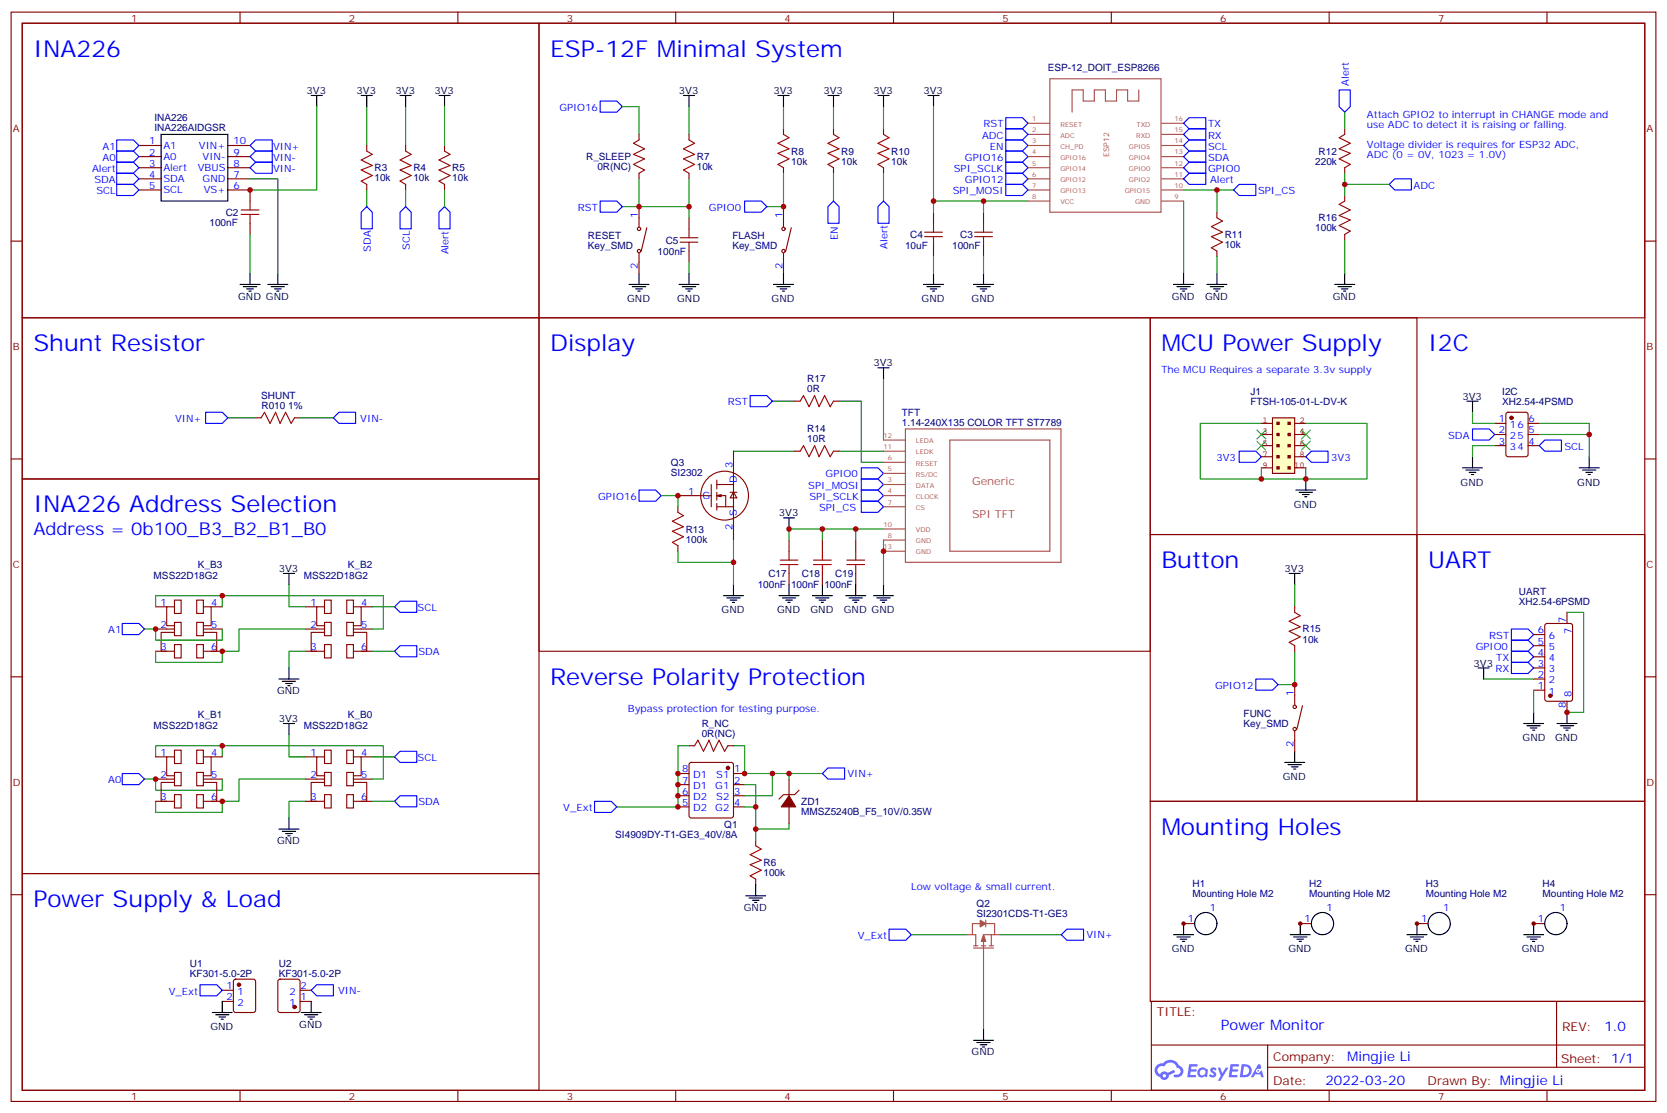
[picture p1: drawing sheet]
<svg xmlns="http://www.w3.org/2000/svg" width="529mm" height="353mm" viewBox="0 0 529 353" stroke-linecap="round" stroke-linejoin="round" font-family="sans-serif">
<g fill="none" stroke="#870000" stroke-width=".35">
<path d="M3.5 3.8h522.1v345.8h-522.1zM7.1 7.4h515v338.6h-515zM76.2 3.8v3.6M145.3 3.8v3.6M214.5 3.8v3.6M283.6 3.8v3.6M352.8 3.8v3.6M421.9 3.8v3.6M491.1 3.8v3.6M3.5 76.5h3.6M522.1 76.5h3.5M3.5 145.7h3.6"/>
<path d="M522.1 145.7h3.5M3.5 214.8h3.6M522.1 214.8h3.5M3.5 284h3.6M522.1 284h3.5M365.5 317.8h156.6v28.2h-156.6zM494.1 317.8v20.9M365.5 331.7h156.5M402.4 338.7h119.6M402.4 331.7v14.1M76.2 346v3.6M145.3 346v3.6"/>
<path d="M214.5 346v3.6M283.6 346v3.6M352.8 346v3.6M421.9 346v3.6M491.1 346v3.6"/>
</g>
<g fill="#5487ff">
<path d="M384.5 339a1.22 1.22 0 0 1 1.7 .3l-.4 .5a.47 .47 0 0 0-.3-.4 .47 .47 0 0 0-.6 .2l.2 .3a1.14 1.14 0 0 1 .8 1.7 1.14 1.14 0 0 1-1.9 0l-.2-.2 .4-.5 .8 .4a.29 .29 0 0 0 .3-.3 .29 .29 0 0 0-.3-.3 1.04 1.04 0 0 1-.5-1.7z"/>
<path d="M377.5 337.7h2.3l.4 .2-.2 .5-1.8 .1-.1 .8h1.5l.3 .4-.4 .4h-1.5l-.2 1.1h1.7l.2 .3-.2 .3-2.6 .1z"/>
<path d="M390.6 337.7l2.7 .2-.1 .5-1.9 .1-.1 .8h1.5l.4 .4-.4 .4h-1.6l-.2 1.1h1.8l.2 .3-.2 .3-2.7 .1z"/>
<path d="M399.4 337.8h.7l.3 1.2-.6 .3a.69 .69 0 0 0-1 .3 .69 .69 0 0 0 .4 1 .69 .69 0 0 0 .9-.7l.5-.2 .5 2.2h-.7l-.3-.9h-1.7l-.5 .9h-.9z"/>
<path d="M386.6 338.8h.8l.6 1.8 1.1-1.8h.8l-2.5 4.2h-.8l.9-1.5z"/>
<path d="M394.2 337.8l-.6 4.1h1.3a2.11 2.11 0 0 0 2.5-2.1 2.11 2.11 0 0 0-2.6-2zM394.9 338.5a1.43 1.43 0 0 1 1.6 1.6 1.43 1.43 0 0 1-2 1.1z"/>
<path d="M380.5 339.4a1.54 1.54 0 0 0-.1 2.1 1.54 1.54 0 0 0 2.1 .2l.7 .2 .2-2.3-.5-.3a1.49 1.49 0 0 0-2.4 .1zM380.7 340.4a.95 .95 0 0 1 1.9 0 .95 .95 0 0 1-1.9 0z"/>
<path d="M367.2 338.1a2.18 2.18 0 0 0 1 3.7 1.44 1.44 0 0 0 1.7 1 1.44 1.44 0 0 0 1.1-1.5l2.1-1-.5-.8-1.9 1a1.47 1.47 0 0 0-2.4 .4 1.39 1.39 0 0 1-.7-1.9 1.39 1.39 0 0 1 2-.5 2.12 2.12 0 0 1 2.2-1.3 2.12 2.12 0 0 1 1.8 1.7 1.14 1.14 0 0 1 1.1 1.4 1.14 1.14 0 0 1-1.6 .8 .43 .43 0 0 0-.5 .3 .43 .43 0 0 0 .4 .5 1.98 1.98 0 0 0 2.5-1.2 1.98 1.98 0 0 0-1.3-2.5 3.1 3.1 0 0 0-5.2-.7l-.9 .1zM369.1 341.4a.55 .55 0 0 1 1.1 0 .55 .55 0 0 1-1.1 0z"/>
<circle cx="399.4" cy="339.8" r=".26"/>
</g>
<g fill="none" stroke="#870000" stroke-width=".35">
<path d="M7.1 7.4h164v93.5h-164zM171.1 7.4h351v93.5h-351zM44.1 46.2h7.1M44.1 49.7h7.1M44.1 53.2h7.1M44.1 56.8h7.1M72.3 46.2h7.1M72.3 49.7h7.1M72.3 53.2h7.1M72.3 56.8h7.1M116.4 46.2v1.7M116.4 58.5v1.8"/>
<path d="M128.8 46.2v1.7M128.8 58.5v1.8M141.1 46.2v1.7M141.1 58.5v1.8M202.8 42.7v1.7M202.8 55v1.8M218.7 42.7v1.7M218.7 55v1.8M248.7 40.9v1.8M248.7 53.2v1.8M264.6 40.9v1.8M264.6 53.2v1.8"/>
<path d="M280.5 40.9v1.8M280.5 53.2v1.8M426.9 40.9v1.8M426.9 53.2v1.8M44.1 60.3h7.1M72.3 60.3h7.1v3.5M79.4 70.9v3.5M202.8 65.6v6.3M205.3 72.3l-1.7 7.4M218.7 69.1v3.5M218.7 79.7v3.5M248.7 65.6v6.3"/>
<path d="M251.2 72.3l-1.8 7.4M296.3 67.3v3.6M296.3 77.9v3.6M312.2 67.3v3.6M312.2 77.9v3.6M386.3 67.3v1.8M386.3 79.7v1.8M426.9 62.1v1.7M426.9 74.4v1.8M202.8 80.4v6.3M248.7 80.4v6.3M7.1 100.9h164v51.1h-164z"/>
<path d="M171.1 100.9h194v105.8h-194zM365.1 100.9h84.7v68.8h-84.7zM81.1 132.6h1.8M93.5 132.6h1.7M252.2 127.3h1.8M264.6 127.3h1.7M474.5 134.4h3.5M474.5 137.9h3.5M478.2 131.1l.5-.3h5.7l.6 .5 .1 13-.5 .6-5.9 .1-.6-.5-.1-12.9zM485.1 134.4h3.5M485.1 137.9h3.5M7.1 152h164v125.2h-164z"/>
<path d="M215.2 157.3h7M222.6 157.3h3.2M225 151.4a7.6 7.6 0 0 1 10.7 .9 7.6 7.6 0 0 1-.7 10.7 7.6 7.6 0 0 1-10.7-.6 7.9 7.9 0 0 1 .7-11zM225.8 153.8v7M227.5 152.4v2.8M227.5 156.2v2.5M227.5 159.8v2.1M227.5 153.8h5.3M229 157.7l-1.5-.4h2.9v3.5M229 157l-1.5 .3M231.8 156.2h2.1M232.8 156.2l1.1 1.8h-2.1z"/>
<path d="M232.8 143.2v28.2M252.2 143.2h1.8M264.6 143.2h1.7M474.5 141.4h3.5M485.1 141.4h3.5M215.2 160.8v1.8M215.2 173.2v1.7M227.5 160.8h5.3M250.5 171.4v3.5M261.1 171.4v3.5M271.6 171.4v3.5M365.1 169.7h84.7v84.6h-84.7z"/>
<path d="M449.8 169.7h72.3v84.6h-72.3zM49.4 199.6h6M49.4 192.6h3.5M55.4 197.5h2.1v4.3h-2.1zM55.4 190.5h2.1v4.2h-2.1zM55.4 192.6h-2.5v6h2.5M62.4 190.5h2.2v4.2h-2.2zM62.4 197.5h2.2v4.3h-2.2zM64.6 192.6h2.4v6h-2.4M64.6 199.6h6M67 192.6h3.6M97 199.6h6"/>
<path d="M97 192.6h3.5M103 197.5h2.1v4.3h-2.1zM103 190.5h2.1v4.2h-2.1zM103 192.6h-2.5v6h2.5M110.1 190.5h2.1v4.2h-2.1zM110.1 197.5h2.1v4.3h-2.1zM112.2 192.6h2.5v6h-2.5M112.2 199.6h6M114.7 192.6h3.5M250.5 182v3.5M261.1 182v3.5M271.6 182v3.5"/>
<path d="M411 192.6v1.7M490.6 198.1l.5-.2h7.4l.6 .4 .1 23.6-.5 .6-7.6 .1-.7-.5v-23.5zM497.4 194.3v3.6M49.4 206.7h3.5M55.4 204.6h2.1v4.2h-2.1zM55.4 200.7h-4.2v6h4.2M62.4 204.6h2.2v4.2h-2.2zM64.6 200.7h4.2v6h-4.2M67 206.7h3.6M97 206.7h3.5M103 204.6h2.1v4.2h-2.1zM103 200.7h-4.2v6h4.2"/>
<path d="M110.1 204.6h2.1v4.2h-2.1zM112.2 200.7h4.2v6h-4.2M114.7 206.7h3.5M411 204.9v1.8M411 217.3v6.3M486.8 219h3.6M486.8 215.5h3.6M486.8 212h3.6M486.8 208.5h3.6M486.8 204.9h3.6M486.8 201.4h3.6M55.4 238.1h2.1v4.2h-2.1z"/>
<path d="M62.4 238.1h2.2v4.2h-2.2zM103 238.1h2.1v4.2h-2.1zM110.1 238.1h2.1v4.2h-2.1zM218.7 236.7h1.8M231.1 236.7h1.7M411 232.1v6.3M413.5 224l-1.8 7.4M497.4 222.6v3.5M49.4 247.3h6M49.4 254.3h3.5M49.4 240.2h3.5M55.4 252.2h2.1v4.2h-2.1z"/>
<path d="M55.4 245.1h2.1v4.3h-2.1zM55.4 248.3h-4.2v6h4.2M55.4 240.2h-2.5v6h2.5M62.4 245.1h2.2v4.3h-2.2zM62.4 252.2h2.2v4.2h-2.2zM64.6 240.2h2.4v6h-2.4M64.6 248.3h4.2v6h-4.2M64.6 247.3h6M67 254.3h3.6M67 240.2h3.6M97 247.3h6M97 254.3h3.5"/>
<path d="M97 240.2h3.5M103 252.2h2.1v4.2h-2.1zM103 245.1h2.1v4.3h-2.1zM103 248.3h-4.2v6h4.2M103 240.2h-2.5v6h2.5M110.1 245.1h2.1v4.3h-2.1zM110.1 252.2h2.1v4.2h-2.1zM112.2 240.2h2.5v6h-2.5M112.2 248.3h4.2v6h-4.2M112.2 247.3h6M114.7 254.3h3.5M114.7 240.2h3.5"/>
<path d="M215.2 245.5h3.5M215.2 249h3.5M215.2 252.6h3.5M215.2 256.1h3.5M219 242.2l.4-.2h12.7l.5 .2 .2 .5v16.2l-.2 .5-.5 .2h-12.7l-.5-.2-.2-.5v-16.2zM232.8 245.5h3.6M232.8 249h3.6M232.8 252.6h3.6M232.8 256.1h3.6M250.5 247.3v5.3M250.5 256.1v5.3M253.6 250.8l-1.4 1.4h-3.5l-1.4 1.4"/>
<path d="M365.1 254.3h157v63.5h-157zM7.1 277.2h164v68.8h-164zM239.9 266.7v1.7M239.9 279v1.8M375.7 293.1h3.5M412.7 293.1h3.6M449.8 293.1h3.5M486.8 293.1h3.6M70.6 314.3h3.5M70.6 317.8h3.5M74.3 311l.5-.2h5.6l.7 .4v9.4l-.4 .7h-5.9l-.7-.4v-9.4zM88.4 311l.5-.2h5.6l.7 .4v9.4l-.4 .7h-5.9l-.7-.4v-9.4z"/>
<path d="M95.2 314.3h3.6M95.2 317.8h3.6"/>
<circle cx="202.8" cy="79.7" r=".53"/>
<circle cx="202.8" cy="72.6" r=".53"/>
<circle cx="248.7" cy="72.6" r=".53"/>
<circle cx="248.7" cy="79.7" r=".53"/>
<circle cx="411" cy="231.4" r=".53"/>
<circle cx="411" cy="224.3" r=".53"/>
</g>
<g fill="none" stroke="#000" stroke-width=".35">
<path d="M98.8 30.3h3.5M100.5 30.3v3.5M114.7 30.3h3.5M116.4 30.3v3.5M127 30.3h3.5M128.8 30.3v3.5M139.3 30.3h3.6M141.1 30.3v3.5M217 30.3h3.5M218.7 30.3v3.5M246.9 30.3h3.6M248.7 30.3v3.5"/>
<path d="M262.8 30.3h3.5M264.6 30.3v3.5M278.7 30.3h3.5M280.5 30.3v3.5M294.6 30.3h3.5M296.3 30.3v3.5M51.2 42.7h21.1v21.1h-21.1zM76.2 90.3h6.3M77.3 91h4.2M78.3 91.7h2.1M79 92.4h.7M79.4 86.7v3.6"/>
<path d="M85 90.3h6.4M86.1 91h4.2M87.1 91.7h2.2M87.8 92.4h.7M88.2 86.7v3.6M199.7 90.3h6.3M200.7 91h4.3M201.8 91.7h2.1M202.5 92.4h.7M202.8 86.7v3.6M215.5 90.3h6.4M216.6 91h4.2"/>
<path d="M217.7 91.7h2.1M218.4 92.4h.7M218.7 86.7v3.6M245.5 90.3h6.4M246.6 91h4.2M247.6 91.7h2.2M248.4 92.4h.7M248.7 86.7v3.6M293.2 90.3h6.3M294.2 91h4.2M295.3 91.7h2.1M296 92.4h.7"/>
<path d="M296.3 86.7v3.6M309 90.3h6.4M310.1 91h4.2M311.1 91.7h2.2M311.9 92.4h.7M312.2 86.7v3.6M372.5 90.3h6.4M373.6 91h4.2M374.6 91.7h2.2M375.4 92.4h.7M375.7 86.7v3.6M383.1 90.3h6.4"/>
<path d="M384.2 91h4.2M385.2 91.7h2.1M385.9 92.4h.7M386.3 86.7v3.6M423.7 90.3h6.3M424.7 91h4.3M425.8 91.7h2.1M426.5 92.4h.7M426.9 86.7v3.6M278.7 116.7h3.5M280.5 116.7v3.6M465.7 127.3h3.5"/>
<path d="M467.4 127.3v3.5M464.3 148.5h6.3M465.3 149.2h4.2M466.4 149.9h2.1M467.1 150.6h.7M467.4 145v3.5M501.3 148.5h6.3M502.4 149.2h4.2M503.4 149.9h2.1M504.1 150.6h.7M504.5 145v3.5M248.7 164.4h3.5"/>
<path d="M250.5 164.4v3.5M90 182h3.5M91.7 182v3.5M229.7 189.1h6.3M230.7 189.8h4.2M231.8 190.5h2.1M232.5 191.2h.7M232.8 185.5v3.6M247.3 189.1h6.3M248.4 189.8h4.2M249.4 190.5h2.1M250.1 191.2h.7"/>
<path d="M250.5 185.5v3.6M257.9 189.1h6.3M258.9 189.8h4.3M260 190.5h2.1M260.7 191.2h.7M261.1 185.5v3.6M268.5 189.1h6.3M269.5 189.8h4.3M270.6 190.5h2.1M271.3 191.2h.7M271.6 185.5v3.6M277.3 189.1h6.3"/>
<path d="M278.3 189.8h4.3M279.4 190.5h2.1M280.1 191.2h.7M280.5 185.5v3.6M409.2 182h3.5M411 182v3.5M88.5 215.5h6.4M89.6 216.2h4.2M90.7 216.9h2.1M91.4 217.6h.7M91.7 212v3.5M469.2 212h3.5"/>
<path d="M471 212v3.5M90 229.6h3.5M91.7 229.6v3.6M411 238.4v3.6M483.7 229.6h6.3M484.7 230.3h4.2M485.8 231h2.1M486.5 231.7h.7M486.8 226.1v3.5M494.2 229.6h6.4M495.3 230.3h4.2M496.4 231h2.1"/>
<path d="M497.1 231.7h.7M497.4 226.1v3.5M91.7 259.6v3.5M407.8 242h6.4M408.9 242.7h4.2M409.9 243.4h2.1M410.6 244.1h.7M88.5 263.1h6.4M89.6 263.8h4.2M90.7 264.5h2.1M91.4 265.3h.7M236.7 284.3h6.4"/>
<path d="M237.8 285h4.2M238.8 285.7h2.1M239.5 286.4h.7M239.9 280.8v3.5M372.5 296.7h6.4M373.6 297.4h4.2M374.6 298.1h2.2M375.4 298.8h.7M375.7 293.1v3.6M409.6 296.7h6.3M410.6 297.4h4.3M411.7 298.1h2.1"/>
<path d="M412.4 298.8h.7M412.7 293.1v3.6M446.6 296.7h6.4M447.7 297.4h4.2M448.7 298.1h2.1M449.4 298.8h.7M449.8 293.1v3.6M483.7 296.7h6.3M484.7 297.4h4.2M485.8 298.1h2.1M486.5 298.8h.7M486.8 293.1v3.6"/>
<path d="M70.6 317.8v3.5M98.8 317.8v3.5M67.4 321.3h6.3M68.4 322.1h4.3M69.5 322.8h2.1M70.2 323.5h.7M95.6 321.3h6.4M96.7 322.1h4.2M97.7 322.8h2.1M98.4 323.5h.7M309 330.2h6.4M310.1 330.9h4.2"/>
<path d="M311.1 331.6h2.2M311.9 332.3h.7M312.2 326.6v3.6"/>
<circle cx="382.8" cy="293.1" r="3.5"/>
<circle cx="419.8" cy="293.1" r="3.5"/>
<circle cx="456.8" cy="293.1" r="3.5"/>
<circle cx="493.9" cy="293.1" r="3.5"/>
</g>
<g fill="none" stroke="#a10000" stroke-width=".35">
<path d="M116.4 47.9l1.8 1.1-3.5 1.8 3.5 1.7-3.5 1.4 3.5 1.8-3.5 1.8 1.7 1M128.8 47.9l1.7 1.1-3.5 1.8 3.5 1.7-3.5 1.4 3.5 1.8-3.5 1.8 1.8 1M141.1 47.9l1.8 1.1-3.6 1.8 3.6 1.7-3.6 1.4 3.6 1.8-3.6 1.8 1.8 1M202.8 44.4l-1.7 1.1 3.5 1.7-3.5 1.8 3.5 1.4-3.5 1.8 3.5 1.7-1.8 1.1M218.7 44.4l1.8 1.1-3.5 1.7 3.5 1.8-3.5 1.4 3.5 1.8-3.5 1.7 1.7 1.1M248.7 42.7l1.8 1-3.6 1.8 3.6 1.7-3.6 1.4 3.6 1.8-3.6 1.8 1.8 1M264.6 42.7l1.7 1-3.5 1.8 3.5 1.7-3.5 1.4 3.5 1.8-3.5 1.8 1.8 1M280.5 42.7l1.7 1-3.5 1.8 3.5 1.7-3.5 1.4 3.5 1.8-3.5 1.8 1.8 1M426.9 42.7l-1.8 1 3.5 1.8-3.5 1.7 3.5 1.4-3.5 1.8 3.5 1.8-1.7 1M76.6 66.6h5.6M76.6 68.1h5.6M79.4 63.8v2.8"/>
<path d="M79.4 68.1v2.8M215.9 75.5h5.6M215.9 76.9h5.6M218.7 72.6v2.9M218.7 76.9v2.8M293.5 73.7h5.7M293.5 75.1h5.7M296.3 70.9v2.8M296.3 75.1v2.8M309.4 73.7h5.6M309.4 75.1h5.6M312.2 70.9v2.8"/>
<path d="M312.2 75.1v2.8M386.3 69.1l1.8 1.1-3.6 1.7 3.6 1.8-3.6 1.4 3.6 1.8-3.6 1.7 1.8 1.1M426.9 63.8l-1.8 1.1 3.5 1.7-3.5 1.8 3.5 1.4-3.5 1.8 3.5 1.7-1.7 1.1M82.9 132.6l1.1-1.8 1.7 3.6 1.8-3.6 1.4 3.6 1.8-3.6 1.7 3.6 1.1-1.8M254 127.3l1.1-1.7 1.7 3.5 1.8-3.5 1.4 3.5 1.8-3.5 1.7 3.5 1.1-1.8M254 143.2l1.1-1.8 1.7 3.6 1.8-3.6 1.4 3.6 1.8-3.6 1.7 3.6 1.1-1.8M215.2 162.6l1.8 1.1-3.6 1.7 3.6 1.8-3.6 1.4 3.6 1.8-3.6 1.7 1.8 1.1M247.6 177.8h5.7M247.6 179.2h5.7M250.5 174.9v2.9M250.5 179.2v2.8M258.2 177.8h5.7"/>
<path d="M258.2 179.2h5.7M261.1 174.9v2.9M261.1 179.2v2.8M268.8 177.8h5.7M268.8 179.2h5.7M271.6 174.9v2.9M271.6 179.2v2.8M411 194.3l1.7 1.1-3.5 1.8 3.5 1.7-3.5 1.4 3.5 1.8-3.5 1.8 1.8 1M220.5 236.7l1-1.8 1.8 3.5 1.8-3.5 1.4 3.5 1.7-3.5 1.8 3.5 1.1-1.7M239.9 268.4l1.8 1.1-3.6 1.8 3.6 1.7-3.6 1.4 3.6 1.8-3.6 1.8 1.8 1"/>
</g>
<g fill="none" stroke="#008700" stroke-width=".35">
<path d="M100.5 33.8v26.5h-21.1M116.4 33.8v12.4M128.8 33.8v12.4M141.1 33.8v12.4M197.6 33.8h5.2v8.9M218.7 33.8v8.9M248.7 33.8v7.1M264.6 33.8v7.1M280.5 33.8v7.1M296.3 33.8v30h30M426.9 35.6v5.3M79.4 56.8h8.8v29.9"/>
<path d="M202.8 56.8v8.8M218.7 56.8v12.3M248.7 55v10.6h-5.3M264.6 55v8.8M280.5 55v8.8M426.9 55v7.1M426.9 58.5h14.1M79.4 74.4v12.3M116.4 60.3v5.3M128.8 60.3v5.3M141.1 60.3v5.3M197.6 65.6h21.1"/>
<path d="M296.3 63.8v3.5M312.2 63.8v3.5M375.7 63.8v22.9M375.7 60.3h15.9M386.3 60.3v7M426.9 76.2v10.5M218.7 83.2v3.5M296.3 81.5v5.2M312.2 81.5v5.2M386.3 81.5v5.2M72.3 132.6h8.8M95.2 132.6h10.6"/>
<path d="M245.2 127.3h7M266.3 127.3h7.1v19.4h7.1M280.5 120.3v19.4M400.4 134.4h-19.4v17.6h33.5v-3.5M414.5 134.4h19.4v17.6h-19.4M467.4 130.8v3.6h7.1M488.6 134.4h15.9v10.6M488.6 137.9h15.9M209.9 157.3h5.3v3.5M232.8 143.2h19.4M266.3 143.2h14.2M400.4 148.5v3.5"/>
<path d="M474.5 141.4h-7.1v3.6M215.2 174.9v3.6h17.6M232.8 171.4v14.1M261.1 167.9v3.5M271.6 167.9v3.5M280.5 167.9h-30v3.5M280.5 171.4v14.1M45.9 199.6h3.5v3.6h21.2v-3.6M49.4 192.6v-3.5h21.2v3.5M70.6 189.1h51.1v10.5h-3.5M91.7 185.5v7.1h5.3M97 199.6h-21.2v7.1h-5.2v3.5h-21.2v-3.5"/>
<path d="M118.2 192.6h7M411 185.5v7.1M497.4 194.3h5.3v31.8h-5.3M97 206.7h-5.3v5.3M118.2 206.7h7M411 206.7v10.6h-5.3M471 215.5h15.8M486.8 219v7.1M70.6 236.7h51.1v10.6h-3.5M91.7 233.2v7h5.3M218.7 236.7h-3.5v19.4h-19.4M232.8 236.7h3.6v8.8h14.1v1.8"/>
<path d="M45.9 247.3h3.5v3.5h21.2v-3.5M49.4 240.2v-3.5h21.2v3.5M97 247.3h-21.2v7h-5.2v3.5h-21.2v-3.5M97 254.3h-5.3v5.3M118.2 240.2h7M118.2 254.3h7M236.4 256.1h3.5v10.6M236.4 249h3.5v7.1M245.2 245.5v7.1h-8.8M250.5 245.5h10.6M250.5 261.4v1.7h-10.6M289.3 296.7h17.6"/>
<path d="M317.5 296.7h19.4M312.2 303.7v22.9"/>
</g>
<g fill="none" stroke="#00f" stroke-width=".35">
<path d="M190.5 32.1h5.3l1.8 1.7-1.8 1.8h-5.3zM319.3 37.4h5.3l1.7 1.7-1.7 1.8h-5.3zM377.5 37.4h5.3v3.5h-5.3l-1.8-1.8zM425.1 28.5h3.5v5.3l-1.7 1.8-1.8-1.8zM37 44.4h5.3l1.8 1.8-1.8 1.7h-5.3zM37 47.9h5.3l1.8 1.8-1.8 1.8h-5.3zM37 51.5h5.3l1.8 1.7-1.8 1.8h-5.3zM37 55h5.3l1.8 1.8-1.8 1.7h-5.3zM37 58.5h5.3l1.8 1.8-1.8 1.8h-5.3zM79.4 46.2l1.7-1.8h5.3v3.5h-5.3zM79.4 49.7l1.7-1.8h5.3v3.6h-5.3zM79.4 53.2l1.7-1.7h5.3v3.5h-5.3z"/>
<path d="M319.3 47.9h5.3l1.7 1.8-1.7 1.8h-5.3zM319.3 51.5h5.3l1.7 1.7-1.7 1.8h-5.3zM319.3 55h5.3l1.7 1.8-1.7 1.7h-5.3zM319.3 58.5h5.3l1.7 1.8-1.7 1.8h-5.3zM319.3 44.4h5.3l1.7 1.8-1.7 1.7h-5.3zM319.3 40.9h5.3l1.7 1.8-1.7 1.7h-5.3zM375.7 49.7l1.8-1.8h5.3v3.6h-5.3zM375.7 46.2l1.8-1.8h5.3v3.5h-5.3zM375.7 53.2l1.8-1.7h5.3v3.5h-5.3zM377.5 40.9h5.3v3.5h-5.3l-1.8-1.7zM377.5 55h5.3v3.5h-5.3l-1.8-1.7zM442.7 56.8h5.3v3.5h-5.3l-1.7-1.8z"/>
<path d="M116.4 65.6l1.8 1.7v5.3h-3.5v-5.3zM128.8 65.6l1.7 1.7v5.3h-3.5v-5.3zM141.1 65.6l1.8 1.7v5.3h-3.6v-5.3zM190.5 63.8h5.3l1.8 1.8-1.8 1.7h-5.3zM236.4 63.8h5.3l1.7 1.8-1.7 1.7h-5.3zM262.8 65.6l1.8-1.8 1.7 1.8v5.3h-3.5zM278.7 65.6l1.8-1.8 1.7 1.8v5.3h-3.5zM391.6 60.3l1.7-1.8h5.3v3.6h-5.3zM65.3 130.8h5.3l1.7 1.8-1.7 1.8h-5.3zM107.6 130.8h5.3v3.6h-5.3l-1.8-1.8zM238.1 125.6h5.3l1.8 1.7-1.8 1.8h-5.3zM467.4 136.1h5.3l1.8 1.8-1.8 1.8h-5.3z"/>
<path d="M490.4 139.7h5.3v3.5h-5.3l-1.8-1.8zM202.8 155.5h5.3l1.8 1.8-1.8 1.8h-5.3zM273.4 159.1h5.3l1.8 1.7-1.8 1.8h-5.3zM273.4 155.5h5.3l1.8 1.8-1.8 1.8h-5.3zM273.4 152h5.3l1.8 1.8-1.8 1.7h-5.3zM273.4 148.5h5.3l1.8 1.7-1.8 1.8h-5.3zM393.3 143.2h5.3l1.8 1.8-1.8 1.7h-5.3zM416.3 143.2h5.3v3.5h-5.3l-1.8-1.7zM38.8 197.9h5.3l1.8 1.7-1.8 1.8h-5.3zM127 190.8h5.3v3.5h-5.3l-1.8-1.7zM479.8 199.6h5.3l1.7 1.8-1.7 1.8h-5.3zM127 204.9h5.3v3.6h-5.3l-1.8-1.8z"/>
<path d="M398.6 215.5h5.3l1.8 1.8-1.8 1.7h-5.3zM479.8 206.7h5.3l1.7 1.8-1.7 1.7h-5.3zM479.8 210.2h5.3l1.7 1.8-1.7 1.7h-5.3zM479.8 203.2h5.3l1.7 1.7-1.7 1.8h-5.3zM127 238.4h5.3v3.6h-5.3l-1.8-1.8zM38.8 245.5h5.3l1.8 1.8-1.8 1.7h-5.3zM127 252.6h5.3v3.5h-5.3l-1.8-1.8zM188.7 254.3h5.3l1.8 1.8-1.8 1.7h-5.3zM262.8 243.7h5.3v3.6h-5.3l-1.7-1.8zM282.2 294.9h5.3l1.8 1.8-1.8 1.7h-5.3zM338.7 294.9h5.3v3.5h-5.3l-1.8-1.7zM63.5 312.5h5.3l1.8 1.8-1.8 1.8h-5.3z"/>
<path d="M100.5 312.5h5.3v3.6h-5.3l-1.7-1.8z"/>
</g>
<g fill="#870000" stroke="#870000" stroke-width=".35">
<path d="M250.5 252.6l2.1 3.5h-4.6z"/>
<circle cx="486.8" cy="293.1" r=".53"/>
<circle cx="412.7" cy="293.1" r=".53"/>
<circle cx="449.8" cy="293.1" r=".53"/>
<circle cx="375.7" cy="293.1" r=".53"/>
<circle cx="75.8" cy="312.5" r=".53"/>
<circle cx="93.5" cy="319.6" r=".53"/>
<circle cx="231.1" cy="243.7" r=".53"/>
<circle cx="479.8" cy="132.6" r=".53"/>
<circle cx="492.1" cy="220.8" r=".53"/>
</g>
<g fill="none" stroke="#a64a4a" stroke-width=".35">
<path d="M326.3 39.1h7M333.3 25h35.2v42.3h-35.2zM361.5 28.5v3.6h-3.5v-3.6h-3.6v3.6h-3.5v-3.6h-3.5v3.6h-3.6v-3.6h-3.5v7.1M368.8 39.1h6.9M326.3 42.7h7M326.3 46.2h7M326.3 49.7h7M326.3 53.2h7M326.3 56.8h7M368.8 42.7h6.9M368.8 46.2h6.9M368.8 49.7h6.9"/>
<path d="M368.8 53.2h6.9M368.8 56.8h6.9M326.3 60.3h7M326.3 63.8h7M368.8 60.3h6.9M368.8 63.8h6.9M280.5 139.7h6.9M287.4 136.1h49.4v42.4h-49.4zM301.5 139.7h31.8v35.2h-31.8zM280.5 143.2h6.9M280.5 146.7h6.9M280.5 150.2h6.9"/>
<path d="M280.5 153.8h6.9M280.5 157.3h6.9M280.5 174.9h6.9M280.5 167.9h6.9M280.5 171.4h6.9M280.5 160.8h6.9M306.9 296.7h1.8M311.1 293.1h-2.4v3.6h1v3.5M312.9 292.1v2.1M312.9 293.1h2.8v3.6M314.7 296.7v3.5M315.7 296.7h-3.5v7"/>
<path d="M315.7 296.7h1.8M309 300.2h1.4M309 300.9h6.4M311.5 300.2h1.4M314 300.2h1.4"/>
</g>
<g fill="#a64a4a" stroke="#a64a4a" stroke-width=".35">
<path d="M311.1 292.1l1.8 1-1.8 1.1z"/>
<path d="M312.2 296.7l.7 2.1h-1.4z"/>
</g>
<path d="M403.9 132.6h7.1v17.6h-7.1z" fill="#ffffc2" stroke="#850000" stroke-width=".35"/>
<g fill="#850000" stroke="#850000" stroke-width=".35">
<path d="M405.3 148.1h.7v.7h-.7z"/>
<path d="M405.3 144.6h.7v.7h-.7z"/>
<path d="M405.3 141.1h.7v.7h-.7z"/>
<path d="M405.3 137.5h.7v.8h-.7z"/>
<path d="M405.3 134h.7v.7h-.7z"/>
<path d="M408.9 148.1h.7v.7h-.7z"/>
<path d="M408.9 144.6h.7v.7h-.7z"/>
<path d="M408.9 141.1h.7v.7h-.7z"/>
<path d="M408.9 137.5h.7v.8h-.7z"/>
<path d="M408.9 134h.7v.7h-.7z"/>
</g>
<path d="M400.4 134.4h3.5M400.4 137.9h3.5M411 134.4h3.5M411 137.9h3.5M400.4 148.5h3.5M400.4 141.4h3.5M400.4 145h3.5M411 148.5h3.5M411 141.4h3.5M411 145h3.5" fill="none" stroke="#850000" stroke-width=".35"/>
<path d="M411.3 155.5h6.4M412.4 156.2h4.2M413.5 157h2.1M414.2 157.7h.7M414.5 152v3.5" fill="none" stroke="#000" stroke-width=".35"/>
<path d="M399 136.5l2.8 2.8M401.8 136.5l-2.8 2.8M413.1 136.5l2.8 2.8M415.9 136.5l-2.8 2.8M399 140l2.8 2.8M401.8 140l-2.8 2.8M413.1 140l2.8 2.8M415.9 140l-2.8 2.8" fill="none" stroke="#3c3" stroke-width=".35"/>
<g fill="#c00">
<circle cx="79.4" cy="60.3" r=".88"/>
<circle cx="239.9" cy="256.1" r=".88"/>
<circle cx="250.5" cy="245.5" r=".88"/>
<circle cx="245.2" cy="245.5" r=".88"/>
<circle cx="239.9" cy="263.1" r=".88"/>
<circle cx="215.2" cy="249" r=".88"/>
<circle cx="215.2" cy="252.6" r=".88"/>
<circle cx="215.2" cy="256.1" r=".88"/>
<circle cx="202.8" cy="65.6" r=".88"/>
<circle cx="248.7" cy="65.6" r=".88"/>
<circle cx="296.3" cy="63.8" r=".88"/>
<circle cx="218.7" cy="65.6" r=".88"/>
<circle cx="497.4" cy="226.1" r=".88"/>
<circle cx="312.2" cy="63.8" r=".88"/>
<circle cx="411" cy="217.3" r=".88"/>
<circle cx="215.2" cy="245.5" r=".88"/>
<circle cx="236.4" cy="245.5" r=".88"/>
<circle cx="49.4" cy="247.3" r=".88"/>
<circle cx="49.4" cy="199.6" r=".88"/>
<circle cx="504.5" cy="137.9" r=".88"/>
<circle cx="426.9" cy="58.5" r=".88"/>
<circle cx="70.6" cy="206.7" r=".88"/>
<circle cx="70.6" cy="189.1" r=".88"/>
<circle cx="70.6" cy="254.3" r=".88"/>
<circle cx="70.6" cy="236.7" r=".88"/>
<circle cx="386.3" cy="60.3" r=".88"/>
<circle cx="232.8" cy="178.5" r=".88"/>
<circle cx="215.2" cy="157.3" r=".88"/>
<circle cx="280.5" cy="174.9" r=".88"/>
<circle cx="261.1" cy="167.9" r=".88"/>
<circle cx="271.6" cy="167.9" r=".88"/>
<circle cx="250.5" cy="167.9" r=".88"/>
<circle cx="414.5" cy="152" r=".88"/>
<circle cx="400.4" cy="152" r=".88"/>
</g>
<g font-size="7.4" fill="#00f">
<text x="10.6" y="18">INA226</text>
<text x="174.6" y="18">ESP-12F Minimal System</text>
<text x="10.6" y="111.4">Shunt Resistor</text>
<text x="174.6" y="111.4">Display</text>
<text x="368.7" y="111.4">MCU Power Supply</text>
<text x="453.3" y="111.4">I2C</text>
<text x="10.6" y="162.6">INA226 Address Selection</text>
<text x="368.7" y="180.2">Button</text>
<text x="453.3" y="180.2">UART</text>
<text x="174.6" y="217.3">Reverse Polarity Protection</text>
<text x="368.7" y="264.9">Mounting Holes</text>
<text x="10.6" y="287.8">Power Supply &amp; Load</text>
</g>
<text font-size="5.6" fill="#00f" x="10.6" y="169.7">Address = 0b100_B3_B2_B1_B0</text>
<text font-size="4.6" fill="#00f" x="387.6" y="326.8">Power Monitor</text>
<g font-size="4.2" fill="#00f">
<text x="509.3" y="327.1">1.0</text>
<text x="427.7" y="336.6">Mingjie Li</text>
<text x="420.7" y="344.4">2022-03-20</text>
</g>
<g font-size="3.9" fill="#800">
<text x="367.2" y="322.4">TITLE:</text>
<text x="495.9" y="327.1">REV:</text>
<text x="404.1" y="336.6">Company:</text>
<text x="495.5" y="337.2">Sheet: 1/1</text>
<text x="404.1" y="344.3">Date:</text>
<text x="453.2" y="344.4">Drawn By: Mingjie Li</text>
</g>
<g font-size="3.5" fill="#a54b4b">
<text x="308.6" y="153.8">Generic</text>
<text x="308.6" y="164.4">SPI TFT</text>
</g>
<g font-size="3.2" fill="#800">
<text x="41.6" y="6.8">1</text>
<text x="110.8" y="6.8">2</text>
<text x="179.9" y="6.8">3</text>
<text x="249.1" y="6.8">4</text>
<text x="318.2" y="6.8">5</text>
<text x="387.3" y="6.8">6</text>
<text x="456.5" y="6.8">7</text>
<text x="4.1" y="41.9">A</text>
<text x="522.6" y="41.9">A</text>
<text x="4.1" y="111.1">B</text>
<text x="522.6" y="111.1">B</text>
<text x="4.1" y="180.2">C</text>
<text x="522.6" y="180.2">C</text>
<text x="4.1" y="249.4">D</text>
<text x="522.6" y="249.4">D</text>
<text x="41.6" y="349">1</text>
<text x="110.8" y="349">2</text>
<text x="179.9" y="349">3</text>
<text x="249.1" y="349">4</text>
<text x="318.2" y="349">5</text>
<text x="387.3" y="349">6</text>
<text x="456.5" y="349">7</text>
</g>
<g font-size="3.2" fill="#000080">
<text x="332.6" y="22.6">ESP-12_DOIT_ESP8266</text>
<text x="49" y="41.7">INA226AIDGSR</text>
<text x="49" y="38.5">INA226</text>
<text x="186.1" y="50.8">R_SLEEP</text>
<text x="221.2" y="50.8">R7</text>
<text x="251.2" y="52.2">10k</text>
<text x="251.2" y="49">R8</text>
<text x="267.1" y="52.2">10k</text>
<text x="267.1" y="49">R9</text>
<text x="282.9" y="52.2">10k</text>
<text x="282.9" y="49">R10</text>
<text x="417.5" y="52.2">220k</text>
<text x="418.6" y="49">R12</text>
<text x="118.9" y="57.5">10k</text>
<text x="118.9" y="54.3">R3</text>
<text x="131.2" y="57.5">10k</text>
<text x="131.2" y="54.3">R4</text>
<text x="143.6" y="57.5">10k</text>
<text x="143.6" y="54.3">R5</text>
<text x="189.6" y="54">0R(NC)</text>
<text x="221.2" y="54">10k</text>
<text x="66.5" y="71.7">100nF</text>
<text x="71.6" y="68.5">C2</text>
<text x="418.6" y="70.2">R16</text>
<text x="186.6" y="75.9">RESET</text>
<text x="211.3" y="77.3">C5</text>
<text x="232.5" y="75.9">FLASH</text>
<text x="288.9" y="75.5">C4</text>
<text x="304.8" y="75.5">C3</text>
<text x="388.8" y="75.5">R11</text>
<text x="417.5" y="73.4">100k</text>
<text x="186.6" y="79.1">Key_SMD</text>
<text x="208.8" y="80.8">100nF</text>
<text x="232.5" y="79.1">Key_SMD</text>
<text x="287.3" y="79.1">10uF</text>
<text x="302.2" y="79.1">100nF</text>
<text x="388.8" y="78.7">10k</text>
<text x="256.3" y="124.5">0R</text>
<text x="256.3" y="121.3">R17</text>
<text x="396.9" y="125.3">J1</text>
<text x="476.9" y="125.3">I2C</text>
<text x="82.9" y="126.6">SHUNT</text>
<text x="83" y="129.8">R010 1%</text>
<text x="286.3" y="131.9">TFT</text>
<text x="396.9" y="128.4">FTSH-105-01-L-DV-K</text>
<text x="476.9" y="128.5">XH2.54-4PSMD</text>
<text x="256.3" y="137.2">R14</text>
<text x="286.3" y="135.1">1.14-240X135 COLOR TFT ST7789</text>
<text x="256.3" y="140.4">10R</text>
<text x="213" y="147.9">Q3</text>
<text x="213" y="151">SI2302</text>
<text x="217.7" y="172.2">100k</text>
<text x="217.7" y="169">R13</text>
<text x="48.8" y="183.8">MSS22D18G2</text>
<text x="62.8" y="180.2">K_B3</text>
<text x="96.4" y="183.8">MSS22D18G2</text>
<text x="110.4" y="180.2">K_B2</text>
<text x="243.9" y="183.1">C17</text>
<text x="254.5" y="183.1">C18</text>
<text x="265.1" y="183.1">C19</text>
<text x="240.5" y="186.7">100nF</text>
<text x="251.1" y="186.7">100nF</text>
<text x="261.7" y="186.7">100nF</text>
<text x="482.2" y="192">XH2.54-6PSMD</text>
<text x="482.2" y="188.8">UART</text>
<text x="413.5" y="203.9">10k</text>
<text x="413.5" y="200.7">R15</text>
<text x="62.8" y="227.9">K_B1</text>
<text x="110.4" y="227.9">K_B0</text>
<text x="394.8" y="227.6">FUNC</text>
<text x="48.8" y="231.4">MSS22D18G2</text>
<text x="96.4" y="231.4">MSS22D18G2</text>
<text x="222.8" y="233.9">0R(NC)</text>
<text x="222.8" y="230.7">R_NC</text>
<text x="394.8" y="230.8">Key_SMD</text>
<text x="254.4" y="255.4">ZD1</text>
<text x="229.9" y="262.8">Q1</text>
<text x="254.4" y="258.6">MMSZ5240B_F5_10V/0.35W</text>
<text x="195.3" y="266">SI4909DY-T1-GE3_40V/8A</text>
<text x="242.4" y="274.8">R6</text>
<text x="242.4" y="278">100k</text>
<text x="378.5" y="281.7">H1</text>
<text x="415.6" y="281.7">H2</text>
<text x="452.6" y="281.7">H3</text>
<text x="489.7" y="281.7">H4</text>
<text x="310" y="287.8">Q2</text>
<text x="378.5" y="284.8">Mounting Hole M2</text>
<text x="415.6" y="284.8">Mounting Hole M2</text>
<text x="452.6" y="284.8">Mounting Hole M2</text>
<text x="489.7" y="284.8">Mounting Hole M2</text>
<text x="310" y="291">SI2301CDS-T1-GE3</text>
<text x="60.3" y="310.1">KF301-5.0-2P</text>
<text x="60.3" y="307">U1</text>
<text x="88.5" y="310.1">KF301-5.0-2P</text>
<text x="88.5" y="307">U2</text>
</g>
<g font-size="3.2">
<text x="97.3" y="29.9">3V3</text>
<text x="113.2" y="29.9">3V3</text>
<text x="125.5" y="29.9">3V3</text>
<text x="137.9" y="29.9">3V3</text>
<text x="215.5" y="29.9">3V3</text>
<text x="245.5" y="29.9">3V3</text>
<text x="261.4" y="29.9">3V3</text>
<text x="277.2" y="29.9">3V3</text>
<text x="293.1" y="29.9">3V3</text>
<text x="75.6" y="95.1">GND GND</text>
<text x="199.1" y="95.9">GND</text>
<text x="214.9" y="95.9">GND</text>
<text x="244.9" y="95.9">GND</text>
<text x="292.6" y="95.9">GND</text>
<text x="308.4" y="95.9">GND</text>
<text x="371.9" y="95.1">GND</text>
<text x="382.5" y="95.1">GND</text>
<text x="423.1" y="95.1">GND</text>
<text x="277.2" y="116.3">3V3</text>
<text x="464.2" y="126.9">3V3</text>
<text x="463.7" y="154.1">GND</text>
<text x="500.7" y="154.1">GND</text>
<text x="410.7" y="161.2">GND</text>
<text x="247.3" y="163.9">3V3</text>
<text x="88.5" y="181.6">3V3</text>
<text x="407.8" y="181.6">3V3</text>
<text x="229.1" y="194.7">GND</text>
<text x="246.7" y="194.7">GND</text>
<text x="257.3" y="194.7">GND</text>
<text x="267.9" y="194.7">GND GND</text>
<text x="467.7" y="211.5">3V3</text>
<text x="87.9" y="220.3">GND</text>
<text x="88.5" y="229.2">3V3</text>
<text x="483.3" y="235.2">GND</text>
<text x="493.6" y="235.2">GND</text>
<text x="407.2" y="247.6">GND</text>
<text x="87.9" y="268">GND</text>
<text x="236.1" y="289.1">GND</text>
<text x="371.9" y="302.3">GND</text>
<text x="409" y="302.3">GND</text>
<text x="446" y="302.3">GND</text>
<text x="483.1" y="302.3">GND</text>
<text x="66.8" y="327">GND</text>
<text x="95" y="326.2">GND</text>
<text x="308.4" y="335">GND</text>
</g>
<g font-size="3.2" fill="#00f">
<text x="428.2" y="27.2" transform="rotate(-90 428.2 27.2)">Alert</text>
<text x="177.6" y="35.2">GPIO16</text>
<text x="312.2" y="40.4">RST</text>
<text x="383.5" y="40.4">TX</text>
<text x="433.9" y="37.4">Attach GPIO2 to interrupt in CHANGE mode and</text>
<text x="433.9" y="40.5">use ADC to detect it is raising or falling.</text>
<text x="32.6" y="47.5">A1</text>
<text x="47.4" y="45.8">1</text>
<text x="51.9" y="47.2">A1</text>
<text x="63.1" y="47.2">VIN+</text>
<text x="74.1" y="45.8">10</text>
<text x="86.7" y="47.5">VIN+</text>
<text x="311.7" y="44">ADC</text>
<text x="314.2" y="47.5">EN</text>
<text x="383.5" y="47.5">SCL</text>
<text x="383.5" y="44">RX</text>
<text x="433.9" y="46.9">Voltage divider is requires for ESP32 ADC,</text>
<text x="32.6" y="51">A0</text>
<text x="47.4" y="49.4">2</text>
<text x="47.4" y="52.9">3</text>
<text x="51.9" y="50.8">A0</text>
<text x="64.3" y="50.8">VIN-</text>
<text x="74.1" y="52.9">8</text>
<text x="74.1" y="49.4">9</text>
<text x="86.7" y="51">VIN-</text>
<text x="306.3" y="51">GPIO16</text>
<text x="383.5" y="51">SDA</text>
<text x="433.9" y="50.1">ADC (0 = 0V, 1023 = 1.0V)</text>
<text x="29.2" y="54.5">Alert</text>
<text x="30" y="58.1">SDA</text>
<text x="47.4" y="56.4">4</text>
<text x="47.4" y="59.9">5</text>
<text x="51.9" y="54.3">Alert</text>
<text x="51.9" y="57.8">SDA</text>
<text x="62.8" y="54.3">VBUS</text>
<text x="64.3" y="57.8">GND</text>
<text x="74.1" y="59.9">6</text>
<text x="74.1" y="56.4">7</text>
<text x="86.7" y="54.5">VIN-</text>
<text x="302.8" y="54.6">SPI_SCLK</text>
<text x="306.3" y="58.1">GPIO12</text>
<text x="383.5" y="54.6">GPIO0</text>
<text x="384.1" y="58.1">Alert</text>
<text x="448.7" y="59.8">ADC</text>
<text x="30.6" y="61.6">SCL</text>
<text x="51.9" y="61.3">SCL</text>
<text x="64.7" y="61.3">VS+</text>
<text x="302.5" y="61.6">SPI_MOSI</text>
<text x="399.3" y="61.6">SPI_CS</text>
<text x="183.5" y="66.9">RST</text>
<text x="202.5" y="69.1" transform="rotate(-90 202.5 69.1)">1</text>
<text x="225.1" y="66.9">GPIO0</text>
<text x="248.4" y="69.1" transform="rotate(-90 248.4 69.1)">1</text>
<text x="265.9" y="76.1" transform="rotate(-90 265.9 76.1)">EN</text>
<text x="117.7" y="80" transform="rotate(-90 117.7 80)">SDA</text>
<text x="130.1" y="79.3" transform="rotate(-90 130.1 79.3)">SCL</text>
<text x="142.4" y="80.7" transform="rotate(-90 142.4 80.7)">Alert</text>
<text x="281.8" y="79" transform="rotate(-90 281.8 79)">Alert</text>
<text x="202.5" y="85.2" transform="rotate(-90 202.5 85.2)">2</text>
<text x="248.4" y="85.2" transform="rotate(-90 248.4 85.2)">2</text>
<text x="368.7" y="118.5">The MCU Requires a separate 3.3v supply</text>
<text x="231.1" y="128.6">RST</text>
<text x="55.6" y="134">VIN+</text>
<text x="114.4" y="133.9">VIN-</text>
<text x="475.8" y="134">1</text>
<text x="475.8" y="137.5">2</text>
<text x="479.3" y="135.8">16</text>
<text x="485.2" y="137.5">5</text>
<text x="485.2" y="134">6</text>
<text x="459.7" y="139.2">SDA</text>
<text x="475.8" y="141.1">3</text>
<text x="479.3" y="139.3">25</text>
<text x="479.3" y="142.8">34</text>
<text x="485.2" y="141.1">4</text>
<text x="496.6" y="142.7">SCL</text>
<text x="232.5" y="148.5" transform="rotate(-90 232.5 148.5)">3</text>
<text x="386.1" y="146.3">3V3</text>
<text x="422.6" y="146.3">3V3</text>
<text x="233.9" y="153.4" transform="rotate(-90 233.9 153.4)">D</text>
<text x="256.6" y="155.1">SPI_MOSI</text>
<text x="262.1" y="151.5">GPIO0</text>
<text x="189.9" y="158.6">GPIO16</text>
<text x="218.5" y="157">1</text>
<text x="223" y="158.4">G</text>
<text x="256.9" y="158.6">SPI_SCLK</text>
<text x="233.9" y="163.7" transform="rotate(-90 233.9 163.7)">S</text>
<text x="260" y="162.1">SPI_CS</text>
<text x="232.5" y="168.1" transform="rotate(-90 232.5 168.1)">2</text>
<text x="50.9" y="192.2">1</text>
<text x="67" y="192.2">4</text>
<text x="98.5" y="192.2">1</text>
<text x="114.7" y="192.2">4</text>
<text x="132.6" y="193.9">SCL</text>
<text x="497.1" y="197.7" transform="rotate(-90 497.1 197.7)">7</text>
<text x="34.3" y="200.9">A1</text>
<text x="50.9" y="199.3">2</text>
<text x="67" y="199.3">5</text>
<text x="98.5" y="199.3">2</text>
<text x="114.7" y="199.3">5</text>
<text x="472.7" y="202.7">RST</text>
<text x="488.2" y="201">6</text>
<text x="491.7" y="202.8">6</text>
<text x="498.8" y="201.2" transform="rotate(-90 498.8 201.2)">7</text>
<text x="50.9" y="206.3">3</text>
<text x="67" y="206.3">6</text>
<text x="98.5" y="206.3">3</text>
<text x="114.7" y="206.3">6</text>
<text x="132.8" y="208">SDA</text>
<text x="468.5" y="206.2">GPIO0</text>
<text x="474.9" y="209.8">TX</text>
<text x="488.2" y="208.1">4</text>
<text x="488.2" y="204.6">5</text>
<text x="491.7" y="209.9">4</text>
<text x="491.7" y="206.3">5</text>
<text x="474.7" y="213.3">RX</text>
<text x="488.2" y="215.2">2</text>
<text x="488.2" y="211.6">3</text>
<text x="491.7" y="213.4">3</text>
<text x="385.7" y="218.6">GPIO12</text>
<text x="410.6" y="220.8" transform="rotate(-90 410.6 220.8)">1</text>
<text x="488.2" y="218.7">1</text>
<text x="491.7" y="220.5">1</text>
<text x="491.7" y="216.9">2</text>
<text x="498.8" y="221.3" transform="rotate(-90 498.8 221.3)">8</text>
<text x="199.3" y="226.1">Bypass protection for testing purpose.</text>
<text x="497.1" y="224.8" transform="rotate(-90 497.1 224.8)">8</text>
<text x="50.9" y="239.9">1</text>
<text x="67" y="239.9">4</text>
<text x="98.5" y="239.9">1</text>
<text x="114.7" y="239.9">4</text>
<text x="410.6" y="236.9" transform="rotate(-90 410.6 236.9)">2</text>
<text x="132.6" y="241.5">SCL</text>
<text x="216.5" y="245.1">8</text>
<text x="233" y="245.1">1</text>
<text x="34.3" y="248.6">A0</text>
<text x="50.9" y="246.9">2</text>
<text x="67" y="246.9">5</text>
<text x="98.5" y="246.9">2</text>
<text x="114.7" y="246.9">5</text>
<text x="216.5" y="248.7">7</text>
<text x="220" y="250.4">D1</text>
<text x="220" y="246.9">D1</text>
<text x="227.1" y="250.4">G1</text>
<text x="227.3" y="246.9">S1</text>
<text x="233" y="248.7">2</text>
<text x="269" y="246.7">VIN+</text>
<text x="50.9" y="254">3</text>
<text x="67" y="254">6</text>
<text x="98.5" y="254">3</text>
<text x="114.7" y="254">6</text>
<text x="132.8" y="255.6">SDA</text>
<text x="178.8" y="257.4">V_Ext</text>
<text x="216.5" y="255.7">5</text>
<text x="216.5" y="252.2">6</text>
<text x="220" y="257.5">D2</text>
<text x="220" y="254">D2</text>
<text x="227.1" y="257.5">G2</text>
<text x="227.3" y="254">S2</text>
<text x="233" y="252.2">3</text>
<text x="233" y="255.7">4</text>
<text x="289.3" y="282.5">Low voltage &amp; small current.</text>
<text x="377" y="292.8">1</text>
<text x="384.1" y="289.2">1</text>
<text x="414.1" y="292.8">1</text>
<text x="421.1" y="289.2">1</text>
<text x="451.1" y="292.8">1</text>
<text x="458.2" y="289.2">1</text>
<text x="488.2" y="292.8">1</text>
<text x="495.2" y="289.2">1</text>
<text x="272.3" y="298">V_Ext</text>
<text x="344.9" y="297.8">VIN+</text>
<text x="53.6" y="315.6">V_Ext</text>
<text x="71.9" y="313.9">1</text>
<text x="71.9" y="317.5">2</text>
<text x="75.4" y="315.7">1</text>
<text x="91.9" y="315.7">2</text>
<text x="95.4" y="317.5">1</text>
<text x="95.4" y="313.9">2</text>
<text x="107.3" y="315.6">VIN-</text>
<text x="75.4" y="319.2">2</text>
<text x="91.9" y="319.2">1</text>
</g>
<g font-size="2.8" fill="#840000">
<text x="400.8" y="134.3">1</text>
<text x="400.8" y="137.9">3</text>
<text x="412.5" y="134.3">2</text>
<text x="412.5" y="137.9">4</text>
<text x="400.8" y="141.4">5</text>
<text x="412.5" y="141.4">6</text>
<text x="400.8" y="144.9">7</text>
<text x="400.8" y="148.4">9</text>
<text x="410.8" y="148.4">10</text>
<text x="412.5" y="144.9">8</text>
</g>
<text font-size="2.5" fill="#a54b4b" x="352.1" y="49.9" transform="rotate(-90 352.1 49.9)">ESP12</text>
<g font-size="2.1" fill="#a54b4b">
<text x="327.6" y="38.4">1</text>
<text x="327.6" y="42">2</text>
<text x="336.6" y="40.2">RESET</text>
<text x="360.8" y="40.2">TXD</text>
<text x="372.8" y="42">15</text>
<text x="372.8" y="38.4">16</text>
<text x="327.6" y="45.5">3</text>
<text x="336.6" y="43.7">ADC</text>
<text x="336.6" y="47.2">CH_PD</text>
<text x="358.4" y="47.2">GPIO5</text>
<text x="360.6" y="43.7">RXD</text>
<text x="372.8" y="45.5">14</text>
<text x="327.6" y="49">4</text>
<text x="327.6" y="52.5">5</text>
<text x="336.6" y="50.7">GPIO16</text>
<text x="358.4" y="50.7">GPIO4</text>
<text x="372.8" y="52.5">12</text>
<text x="372.8" y="49">13</text>
<text x="327.6" y="56.1">6</text>
<text x="327.6" y="59.6">7</text>
<text x="336.6" y="54.3">GPIO14</text>
<text x="336.6" y="57.8">GPIO12</text>
<text x="358.4" y="57.8">GPIO2</text>
<text x="358.4" y="54.3">GPIO0</text>
<text x="372.8" y="59.6">10</text>
<text x="372.8" y="56.1">11</text>
<text x="327.6" y="63.1">8</text>
<text x="336.6" y="61.3">GPIO13</text>
<text x="336.6" y="64.9">VCC</text>
<text x="357" y="61.3">GPIO15</text>
<text x="360.3" y="64.9">GND</text>
<text x="372.8" y="63.1">9</text>
<text x="280.4" y="142.5">11</text>
<text x="280.4" y="139">12</text>
<text x="290.8" y="140.7">LEDA</text>
<text x="281.8" y="146">6</text>
<text x="281.8" y="149.6">5</text>
<text x="290.8" y="144.2">LEDK</text>
<text x="290.8" y="147.8">RESET</text>
<text x="281.8" y="153.1">3</text>
<text x="290.8" y="151.3">RS/DC</text>
<text x="290.8" y="154.8">DATA</text>
<text x="281.8" y="156.6">4</text>
<text x="281.8" y="160.1">7</text>
<text x="290.8" y="158.3">CLOCK</text>
<text x="290.8" y="161.9">CS</text>
<text x="280.4" y="167.2">10</text>
<text x="281.8" y="170.7">8</text>
<text x="290.8" y="168.9">VDD</text>
<text x="290.8" y="172.5">GND</text>
<text x="280.4" y="174.2">13</text>
<text x="290.8" y="176">GND</text>
</g>
</svg>
